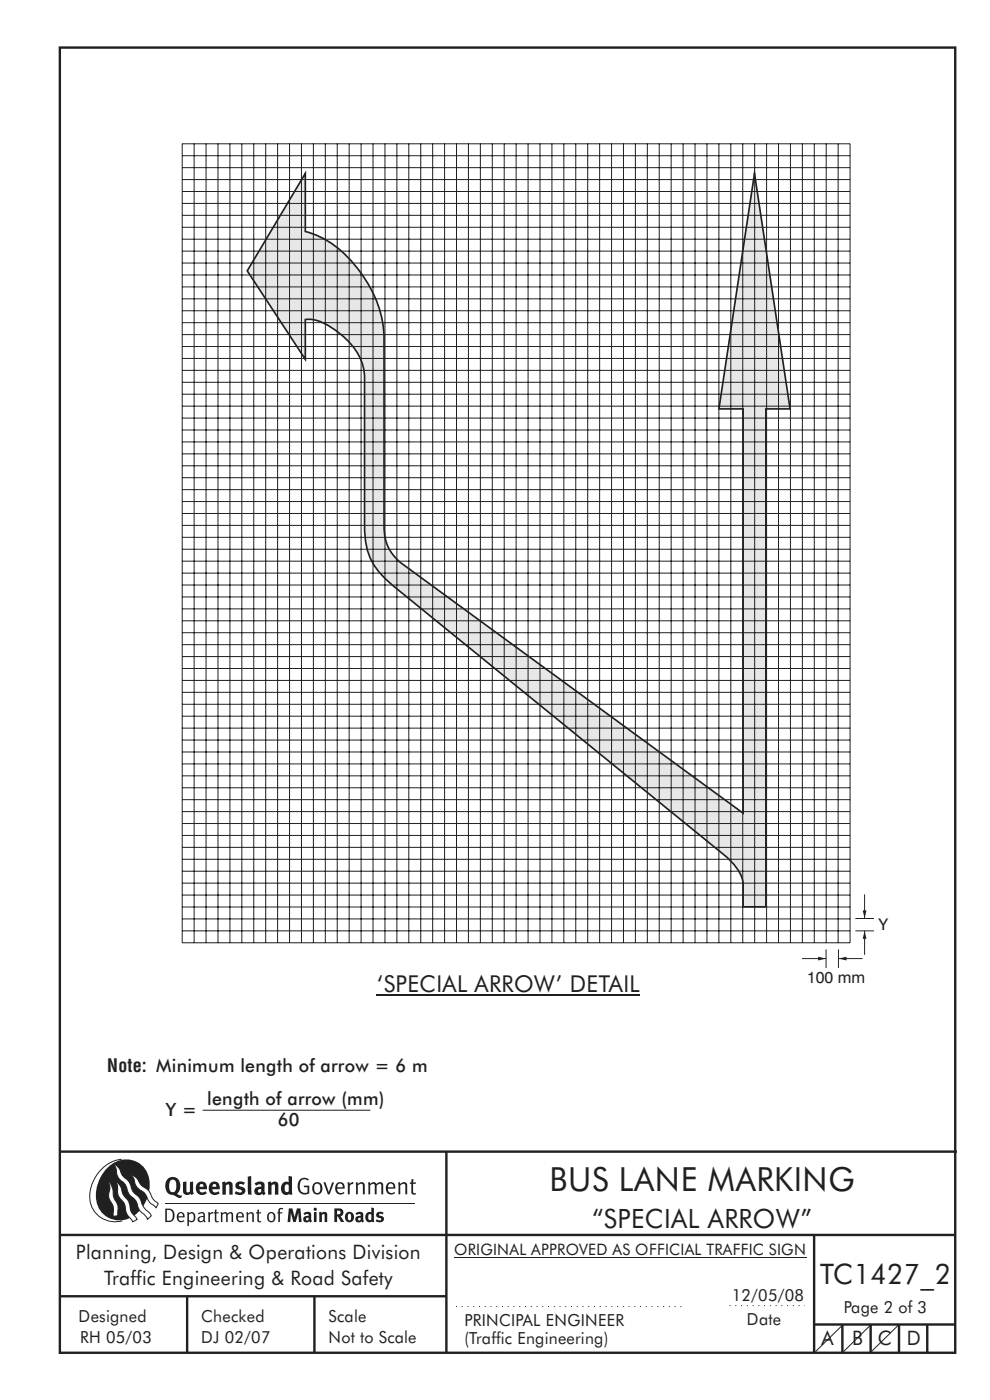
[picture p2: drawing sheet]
<svg xmlns="http://www.w3.org/2000/svg" width="210mm" height="297mm" viewBox="0 0 210 297" stroke-linecap="round" stroke-linejoin="round" font-family="sans-serif">
<path d="M64.8 36.8v12.3a21 21 0 0 1 11.6 8.6 23.8 23.8 0 0 1 5.1 14.2v39.7a9.3 9.3 0 0 0 3.4 7.7l72.7 53.2v-85.8h-5.1l7.5-49.9 7.6 49.9h-5.1v105.7h-4.9v-4.8a9.4 9.4 0 0 0-4-6.2l-69.5-56.5a16.1 16.1 0 0 1-6.2-8.3 19.7 19.7 0 0 1-.6-5.1v-31.3a11.8 11.8 0 0 0-5-9.3 11.4 11.4 0 0 0-6.8-3.2l-.7 .1v8.4l-12.4-18.7z" fill-rule="evenodd" fill="#e6e7e9" stroke="#231f20" stroke-width=".36"/>
<g fill="none" stroke="#231f20" stroke-width=".21">
<path d="M38.6 38.1h141.7M38.6 35.6h141.7M38.6 33h141.7M38.7 30.5h141.6v169.5h-141.7zM41.2 30.5v169.5M43.7 30.5v169.5M46.2 30.5v169.5M48.8 30.5v169.5M51.3 30.5v169.5M53.8 30.5v169.5M56.4 30.5v169.5M58.9 30.5v169.5"/>
<path d="M61.4 30.5v169.5M63.9 30.5v169.5M66.5 30.5v169.5M69 30.5v169.5M71.5 30.5v169.5M74.1 30.5v169.5M76.6 30.5v169.5M79.1 30.5v169.5M81.7 30.5v169.5M84.2 30.5v169.5M86.7 30.5v169.5M89.2 30.5v169.5"/>
<path d="M91.8 30.5v169.5M94.3 30.5v169.5M96.8 30.5v169.5M99.4 30.5v169.5M101.9 30.5v169.5M104.4 30.5v169.5M107 30.5v169.5M109.5 30.5v169.5M112 30.5v169.5M114.5 30.5v169.5M117.1 30.5v169.5M119.6 30.5v169.5"/>
<path d="M122.1 30.5v169.5M124.7 30.5v169.5M127.2 30.5v169.5M129.7 30.5v169.5M132.3 30.5v169.5M134.8 30.5v169.5M137.3 30.5v169.5M139.8 30.5v169.5M142.4 30.5v169.5M144.9 30.5v169.5M147.4 30.5v169.5M150 30.5v169.5"/>
<path d="M152.5 30.5v169.5M155 30.5v169.5M157.6 30.5v169.5M160.1 30.5v169.5M162.6 30.5v169.5M165.1 30.5v169.5M167.7 30.5v169.5M170.2 30.5v169.5M172.7 30.5v169.5M175.3 30.5v169.5M177.8 30.5v169.5M38.6 58.3h141.7"/>
<path d="M38.6 55.8h141.7M38.6 53.3h141.7M38.6 50.7h141.7M38.6 48.2h141.7M38.6 45.7h141.7M38.6 43.2h141.7M38.6 40.6h141.7M38.6 78.6h141.7M38.6 76h141.7M38.6 73.5h141.7M38.6 71h141.7M38.6 68.5h141.7"/>
<path d="M38.6 65.9h141.7M38.6 63.4h141.7M38.6 60.9h141.7M38.6 98.8h141.7M38.6 96.3h141.7M38.6 93.8h141.7M38.6 91.2h141.7M38.6 88.7h141.7M38.6 86.2h141.7M38.6 83.6h141.7M38.6 81.1h141.7M38.6 119h141.7"/>
<path d="M38.6 116.5h141.7M38.6 114h141.7M38.6 111.5h141.7M38.6 108.9h141.7M38.6 106.4h141.7M38.6 103.9h141.7M38.6 101.3h141.7M38.6 139.3h141.7M38.6 136.8h141.7M38.6 134.2h141.7M38.6 131.7h141.7M38.6 129.2h141.7"/>
<path d="M38.6 126.6h141.7M38.6 124.1h141.7M38.6 121.6h141.7M38.6 154.5h141.7M38.6 159.5h141.7M38.6 157h141.7M38.6 151.9h141.7M38.6 149.4h141.7M38.6 146.9h141.7M38.6 144.3h141.7M38.6 141.8h141.7M38.6 179.8h141.7"/>
<path d="M38.6 177.2h141.7M38.6 174.7h141.7M38.6 172.2h141.7M38.6 169.6h141.7M38.6 167.1h141.7M38.6 164.6h141.7M38.6 162.1h141.7M38.6 197.5h141.7M38.6 194.9h141.7M38.6 192.4h141.7M38.6 189.9h141.7M38.6 187.4h141.7"/>
<path d="M38.6 184.8h141.7M38.6 182.3h141.7M96.3 266.7h74.7"/>
</g>
<g fill="none" stroke="#231f20" stroke-width=".51">
<path d="M12.7 10.1h189.9v276.9h-189.9zM12.7 244.3h190.3M94.7 244.2v42.8M12.7 262h190M12.7 275h82M39.7 275v12M66.7 275v12M172.7 262v25M172.7 281h30M178.7 281v6M184.7 281v6M190.7 281v6"/>
<path d="M196.7 281v6"/>
</g>
<path d="M96.7 277.2h48.5M154.8 277h15.9" fill="none" stroke="#231f20" stroke-width=".21" stroke-dasharray=".2 1" stroke-linecap="butt"/>
<g fill="#231f20">
<path d="M63.7 250.2a1.43 1.43 0 0 1 1.8 0l-.2 .2a1.03 1.03 0 0 0-1.2-.1 1.03 1.03 0 0 0-.5 1 1.27 1.27 0 0 0 1.3 1.8l.3-.2v-1h-.7l-.1-.4h1.2v1.6a1.63 1.63 0 0 1-2 0 1.63 1.63 0 0 1-.4-1.9z" fill-rule="evenodd"/>
<path d="M66.6 251a1.41 1.41 0 0 0 .7 2.4 1.37 1.37 0 0 0 .8-2.2l-.3-.3a1.12 1.12 0 0 0-1.2 .1zM66.9 251.2a.74 .74 0 0 1 .9 .1 .74 .74 0 0 1 .1 .9 .67 .67 0 0 1-.5 .9 .67 .67 0 0 1-.7-.7v-.9z" fill-rule="evenodd"/>
<path d="M68.6 250.8h.4l.7 2.1 .7-2.1h.5l-1 2.6h-.4z" fill-rule="evenodd"/>
<path d="M71.4 251.1a1.35 1.35 0 0 0-.2 1.5 1.35 1.35 0 0 0 1.3 .8l.6-.3-.2-.3a.79 .79 0 0 1-.9 .2 .79 .79 0 0 1-.5-.8h1.6a1.03 1.03 0 0 0-.4-1.3 1.03 1.03 0 0 0-1.3 .2zM71.7 251.3a.6 .6 0 0 1 .7-.1 .6 .6 0 0 1 .3 .7h-1.2z" fill-rule="evenodd"/>
<path d="M73.7 250.9l.4-.1 .1 .4 .4-.4h.4l-.1 .4a.54 .54 0 0 0-.7 .6v1.6h-.4z" fill-rule="evenodd"/>
<path d="M75.4 250.9l.4-.1 .1 .4a.78 .78 0 0 1 .8-.5 .78 .78 0 0 1 .7 .7v2h-.4v-2l-.1-.2-.3-.1-.7 .4v1.9h-.4z" fill-rule="evenodd"/>
<path d="M78 250.9l.4-.1 .1 .3 .2-.1a.68 .68 0 0 1 1.1 .2 .76 .76 0 0 1 .9-.4 .76 .76 0 0 1 .6 .6v2h-.4v-2.1a.44 .44 0 0 0-.8 0l-.2 .2v1.9h-.4v-2l-.3-.3-.7 .4v1.9h-.4z" fill-rule="evenodd"/>
<path d="M82.1 251.1a1.35 1.35 0 0 0-.2 1.5 1.35 1.35 0 0 0 1.4 .8l.5-.3-.1-.3a.79 .79 0 0 1-1 .2 .79 .79 0 0 1-.4-.8h1.6a1.03 1.03 0 0 0-.5-1.3 1.03 1.03 0 0 0-1.3 .2zM82.5 251.3a.6 .6 0 0 1 .7-.1 .6 .6 0 0 1 .3 .7h-1.2z" fill-rule="evenodd"/>
<path d="M84.4 250.9l.4-.1 .1 .4a.77 .77 0 0 1 .8-.5 .77 .77 0 0 1 .7 .7v2h-.4v-2l-.1-.2-.3-.1-.7 .4v1.9h-.4z" fill-rule="evenodd"/>
<path d="M87.3 250.2l.4-.1-.1 .7h.7l-.2 .3h-.5l.1 1.9 .5 .1 .1 .2a.63 .63 0 0 1-1.1-.4v-1.8h-.3v-.3h.3z" fill-rule="evenodd"/>
<path d="M38.8 250.8l.7-.2v1.8a.41 .41 0 0 0 .2 .6 .41 .41 0 0 0 .6-.3v-1.9l.7-.2v2.1l.1 .5-.5 .3-.2-.3a.91 .91 0 0 1-1.1 .3 .91 .91 0 0 1-.5-1z" fill-rule="evenodd"/>
<path d="M41.9 251a1.46 1.46 0 0 0-.1 2.1 1.46 1.46 0 0 0 2.1 0l-.3-.4a.7 .7 0 0 1-.8 .3 .7 .7 0 0 1-.5-.7h1.6a1.22 1.22 0 0 0-.5-1.5 1.22 1.22 0 0 0-1.5 .2zM42.5 251.2l.6 .1 .1 .5h-.9z" fill-rule="evenodd"/>
<path d="M44.6 251a1.46 1.46 0 0 0 0 2.1 1.46 1.46 0 0 0 2 0l-.3-.4a.69 .69 0 0 1-.8 .3 .69 .69 0 0 1-.4-.7h1.5a1.22 1.22 0 0 0-.5-1.5 1.22 1.22 0 0 0-1.5 .2zM45.2 251.2l.6 .1 .1 .5h-.8z" fill-rule="evenodd"/>
<path d="M47.1 250.8l.6-.2 .1 .4a.85 .85 0 0 1 .9-.3 .85 .85 0 0 1 .6 .7v2h-.7v-2l-.2-.2-.5 .3v1.9h-.7z" fill-rule="evenodd"/>
<path d="M50.2 250.9a1.71 1.71 0 0 1 1.7 0l-.2 .5-.9-.2-.1 .2 .1 .2a1.03 1.03 0 0 1 1.2 1.3 1.62 1.62 0 0 1-2.2 .3l.2-.5 .3 .1a.64 .64 0 0 0 1-.1 .78 .78 0 0 0-.9-.5l-.5-.5 .1-.5z" fill-rule="evenodd"/>
<path d="M54 251l.3 .5 .3-.1a.55 .55 0 0 1 .8 0v.3a1.05 1.05 0 0 0-1.2 .4 1.05 1.05 0 0 0 0 1.2l.7 .2 .7-.3 .4 .4 .4-.5-.3-.3v-1.2a.91 .91 0 0 0-.4-.9 .91 .91 0 0 0-1 0zM54.9 252.3l.5-.1v.6a.38 .38 0 0 1-.6 .1 .38 .38 0 0 1 .1-.6z" fill-rule="evenodd"/>
<path d="M56.8 250.8l.6-.2 .1 .4a.85 .85 0 0 1 .9-.3 .85 .85 0 0 1 .6 .7v2h-.7v-2l-.2-.2-.5 .3v1.9h-.7z" fill-rule="evenodd"/>
<path d="M61.2 249.5v1.3a1.15 1.15 0 0 0-1.2 .1 1.15 1.15 0 0 0-.4 1.2 1.1 1.1 0 0 0 .5 1.2 1.1 1.1 0 0 0 1.2 0l.1 .1h.6l-.1-3.8zM60.6 251.3l.6 .1v1.3a.46 .46 0 0 1-.4 .2 .46 .46 0 0 1-.4-.4v-.8z" fill-rule="evenodd"/>
<path d="M52.5 249.6l.8-.1 .1 3.9h-.7v-.1z" fill-rule="evenodd"/>
</g>
<path d="M25.8 245.9a8 8 0 0 0-6.5 9.7 5.5 5.5 0 0 0 6.6 3.4M35.1 255.3h52.8" fill="none" stroke="#231f20" stroke-width=".21"/>
<path d="M22.4 248.1a5.2 5.2 0 0 1 6.3-1.8 5.2 5.2 0 0 1 3 5.8 7.3 7.3 0 0 1-6.1 6.8 5.1 5.1 0 0 1-5.2-6.1 8.8 8.8 0 0 1 2-4.7z" fill-rule="evenodd" fill="#231f20"/>
<path d="M27.7 249.2a2.78 2.78 0 0 1 2 1.9l.7 .7a3.2 3.2 0 0 1 1.9 2.4l1.3 1.2-.5 .8-.4-.4a3.5 3.5 0 0 1-1.8-2.3l-.9-.9a2.8 2.8 0 0 1-1.6-2.4zM24.1 246.9a3 3 0 0 1 1.7 2.2l.6 .7a3.3 3.3 0 0 1 1.6 2.6l.6 .8a3.1 3.1 0 0 1 1.6 2.3 5.4 5.4 0 0 0 1.7 2l.2 .4-.8 .8-.7-1.1a3.2 3.2 0 0 1-1.6-2.6l-.7-.8a3.2 3.2 0 0 1-1.6-2.6l-.8-.9a2.82 2.82 0 0 1-1.3-2.7zM24.6 250.6a3.5 3.5 0 0 1 1.5 2.7l.4 .6a3.3 3.3 0 0 1 1.2 2.8l.3 .6 1.1 1.4-.9 .5-.5-.7a3.2 3.2 0 0 1-1.2-2.8l-.5-.9a2.78 2.78 0 0 1-1-2.9zM23 250.6a4.5 4.5 0 0 1 1.1 3.3l.3 .6a2.74 2.74 0 0 1 .6 2.7v.7l-1 .2v-.8a3.1 3.1 0 0 0-.8-2.8 4.2 4.2 0 0 1 .1-2.6z" fill-rule="evenodd" fill="#fff" stroke="#231f20" stroke-width=".21"/>
<g fill="#231f20">
<path d="M35.6 250.1a2.12 2.12 0 0 0 .7 3.4h.4a2.48 2.48 0 0 0 1.7 .6l.2-.5h-.4l-.7-.3a2.18 2.18 0 0 0-.4-3.6h-.7zM36.2 250.4a.76 .76 0 0 1 .9 0 .76 .76 0 0 1 .3 .8v.4a1.04 1.04 0 0 1-.8 1.3h-.1a1.45 1.45 0 0 1-.6-1.9z" fill-rule="evenodd"/>
<path d="M35.4 256.7v2.3h.6a1.29 1.29 0 0 0 .3-2.2zM35.1 256.4h.5a1.45 1.45 0 0 1 1.4 1.3 1.45 1.45 0 0 1-1.1 1.5h-.8zM38.1 257.5l-.2 .5h.9a.5 .5 0 0 0-.1-.5 .5 .5 0 0 0-.6 0zM37.7 257.4a.85 .85 0 0 1 1.1-.1 .85 .85 0 0 1 .4 1h-1.3a.64 .64 0 0 0 .3 .7 .64 .64 0 0 0 .8-.2l.1 .2a1.05 1.05 0 0 1-1.4 0 1.05 1.05 0 0 1-.1-1.4zM40.1 257.7v1.1a.62 .62 0 0 0 .8 .1 .62 .62 0 0 0 .2-.8 .55 .55 0 0 0-.4-.7 .55 .55 0 0 0-.6 .3zM39.7 257.2l.3-.1 .1 .3a.86 .86 0 0 1 1.1-.1 .86 .86 0 0 1 .2 1.1 .8 .8 0 0 1-.4 .8 .8 .8 0 0 1-.9-.1v1h-.4zM42.4 258.4a.44 .44 0 0 0 .1 .7 .44 .44 0 0 0 .6-.4v-.5zM42 257.4l.3-.2a.71 .71 0 0 1 .8-.1 .71 .71 0 0 1 .4 .8v1l.1 .2-.2 .2-.2-.3a.69 .69 0 0 1-1.3 0 .69 .69 0 0 1 .8-1h.4a.45 .45 0 0 0-.2-.6 .45 .45 0 0 0-.6 .1l-.2 .1zM44.1 257.2l.4-.1v.4l.3-.3 .4-.1-.1 .4a.45 .45 0 0 0-.6 .5v1.2h-.3zM45.6 256.7l.3-.1v.6h.5l-.1 .2h-.4v1.5l.1 .1h.4v.2l-.2 .1a.48 .48 0 0 1-.6-.5v-1.4h-.3v-.2h.3zM46.8 257.2l.3-.1 .1 .3 .2-.1a.57 .57 0 0 1 .9 .2 .62 .62 0 0 1 .6-.4 .62 .62 0 0 1 .5 .6v1.5h-.3v-1.5l-.3-.3-.5 .3v1.5h-.3v-1.4a.34 .34 0 0 0-.3-.4 .34 .34 0 0 0-.4 .2l-.1 .1v1.5h-.3zM50.7 257.5l-.3 .5h1a.5 .5 0 0 0-.2-.5 .5 .5 0 0 0-.5 0zM50.3 257.4a.85 .85 0 0 1 1.1-.1 .85 .85 0 0 1 .3 1h-1.3a.64 .64 0 0 0 .4 .7 .64 .64 0 0 0 .8-.2l.1 .2a1.05 1.05 0 0 1-1.4 0 1.05 1.05 0 0 1-.1-1.4zM52.2 257.2l.4-.1v.4a.64 .64 0 0 1 .7-.4 .64 .64 0 0 1 .5 .6v1.5h-.3v-1.4a.4 .4 0 0 0-.2-.4 .4 .4 0 0 0-.5 .2l-.2 .1v1.5h-.3zM54.6 256.7l.4-.1-.1 .6h.5l-.1 .2h-.4v1.5l.1 .1h.4v.2l-.1 .1a.47 .47 0 0 1-.7-.5v-1.4h-.3v-.2h.3zM57.2 257.5l-.2 .3a.78 .78 0 0 0 .7 1.2 .98 .98 0 0 0-.2-1.6zM56.9 257.4a1 1 0 0 1 1.3 0 1 1 0 0 1 .2 1.3 .9 .9 0 0 1-1.1 .6 .9 .9 0 0 1-.7-1.1zM59.2 256.4l.4-.2 .5 .2-.1 .2-.3-.1-.3 .2v.5h.5l-.1 .2h-.4v1.8h-.4v-1.8h-.2v-.2h.2zM61.3 256.4l-.3 2.8h.6l.1-2 .5 2h.5l.6-2 .1 2h.6l-.3-2.8h-.7l-.5 1.9-.5-1.9zM64.4 257.4l.2 .4a.45 .45 0 0 1 .5-.3 .45 .45 0 0 1 .4 .4 .76 .76 0 0 0-1.1 .4 .76 .76 0 0 0 .4 1h.6a.3 .3 0 0 1 .3-.2 .3 .3 0 0 1 .2 .3l.3-.4-.2-.2v-1a.85 .85 0 0 0-.5-.8 .85 .85 0 0 0-1 .3zM65 258.4l.5-.1-.2 .6-.4-.1zM66.6 257.2v2h.5v-2.1zM66.5 256.5a.35 .35 0 0 0 .7 0 .35 .35 0 0 0-.7 0zM67.7 257.2v2h.6v-1.5a.29 .29 0 0 1 .3-.2 .29 .29 0 0 1 .3 .4v1.3h.5v-1.5a.67 .67 0 0 0-.5-.6 .67 .67 0 0 0-.7 .2l-.1-.2zM70.9 256.4v2.8h.6v-1.2l.8 1.2h.7l-.8-1.2a.83 .83 0 0 0 .6-.9 .83 .83 0 0 0-.8-.7zM71.5 256.8a.48 .48 0 0 1 .7 .4 .48 .48 0 0 1-.7 .4zM73.4 257.4a1.05 1.05 0 0 0 0 1.5 1.05 1.05 0 0 0 1.5-.1 1.05 1.05 0 0 0-.1-1.4 1.05 1.05 0 0 0-1.4 0zM74 257.5h.1a.88 .88 0 0 1 0 1.4 .94 .94 0 0 1-.1-1.4zM75.4 257.4l.2 .4a.45 .45 0 0 1 .5-.3 .45 .45 0 0 1 .4 .4 .76 .76 0 0 0-1 .4 .76 .76 0 0 0 .4 1h.5a.3 .3 0 0 1 .3-.2 .3 .3 0 0 1 .2 .3l.3-.4-.1-.2v-1a.85 .85 0 0 0-.6-.8 .85 .85 0 0 0-.9 .3zM76.1 258.4l.4-.1-.1 .6-.4-.1zM78.8 256.2v1a1.05 1.05 0 0 0-1.2 .4 1.05 1.05 0 0 0 0 1.3 .81 .81 0 0 0 1.3 .2v.1h.5l-.1-2.9zM78.3 257.6l.5 .1v1l-.2 .1a.41 .41 0 0 1-.4-.1 .41 .41 0 0 1-.1-.5zM80 257.3a.7 .7 0 0 0-.1 .8 .7 .7 0 0 0 .8 .3 .29 .29 0 0 1 .1 .5 .29 .29 0 0 1-.5 0l-.4-.2-.2 .4a1.05 1.05 0 0 0 1.8-.5 1.16 1.16 0 0 0-1.1-.8 .41 .41 0 0 1 .3-.4 .41 .41 0 0 1 .5 .2l.2-.3-.2-.1a1.21 1.21 0 0 0-1.2 .1z" fill-rule="evenodd"/>
</g>
<path d="M79.9 211h55.9" fill="none" stroke="#231f20" stroke-width=".22"/>
<path d="M181.4 194.9h4M181.4 197.5h4M170.1 203.4h5.1M175.2 201.4v3.9M177.9 201.4v3.9" fill="none" stroke="#231f20" stroke-width=".21"/>
<path d="M173.5 203l1.7 .4-1.7 .4z" fill="#231f20"/>
<path d="M183.4 197.5v5.1" fill="none" stroke="#231f20" stroke-width=".21"/>
<path d="M183.4 197.5l.4 1.7h-.8z" fill="#231f20"/>
<path d="M177.9 203.4h5.1" fill="none" stroke="#231f20" stroke-width=".21"/>
<path d="M177.9 203.4l1.7-.4v.8z" fill="#231f20"/>
<path d="M183.4 189.7v5.1" fill="none" stroke="#231f20" stroke-width=".21"/>
<path d="M183 193.1h.8l-.4 1.7z" fill="#231f20"/>
<path d="M43 235.5h35.6M178.9 281l-5.9 5.7M184.8 281l-5.9 5.8M190.7 281l-5.9 5.8" fill="none" stroke="#231f20" stroke-width=".21"/>
<text font-size="7.1" fill="#231f20" x="116.5" y="252.6">BUS LANE MARKING</text>
<text font-size="6" fill="#231f20" x="173.9" y="272.5">TC1427_2</text>
<text font-size="5.6" fill="#231f20" x="125.7" y="260.4">“SPECIAL ARROW”</text>
<text font-size="4.9" fill="#231f20" x="79.9" y="210.5">‘SPECIAL ARROW’ DETAIL</text>
<g font-size="4.2" fill="#231f20">
<text x="16.1" y="267">Planning, Design &amp; Operations Division</text>
<text x="22.1" y="272.6">Traffic Engineering &amp; Road Safety</text>
<text x="174.3" y="285.4">A</text>
<text x="180.8" y="285.4">B</text>
<text x="186.2" y="285.4">C</text>
<text x="192.4" y="285.4">D</text>
</g>
<g font-size="3.9" fill="#231f20">
<text x="22.8" y="227.4">Note: Minimum length of arrow = 6 m</text>
<text x="35.2" y="236.7">Y =</text>
<text x="44" y="234.4">length of arrow (mm)</text>
<text x="58.9" y="238.9">60</text>
</g>
<g font-size="3.5" fill="#231f20">
<text x="155.2" y="276">12/05/08</text>
<text x="16.7" y="280.4">Designed</text>
<text x="42.7" y="280.4">Checked</text>
<text x="69.7" y="280.4">Scale</text>
<text x="98.5" y="281.3">PRINCIPAL ENGINEER</text>
<text x="158.5" y="281">Date</text>
<text x="179" y="278.6">Page 2 of 3</text>
<text x="17" y="284.8">RH 05/03</text>
<text x="42.7" y="284.8">DJ 02/07</text>
<text x="69.7" y="285">Not to Scale</text>
<text x="98.5" y="285.1">(Traffic Engineering)</text>
</g>
<g font-size="3.4" fill="#231f20">
<text x="186.4" y="197.4">Y</text>
<text x="171.2" y="208.6">100 mm</text>
<text x="96.3" y="266.3">ORIGINAL APPROVED AS OFFICIAL TRAFFIC SIGN</text>
</g>
</svg>
